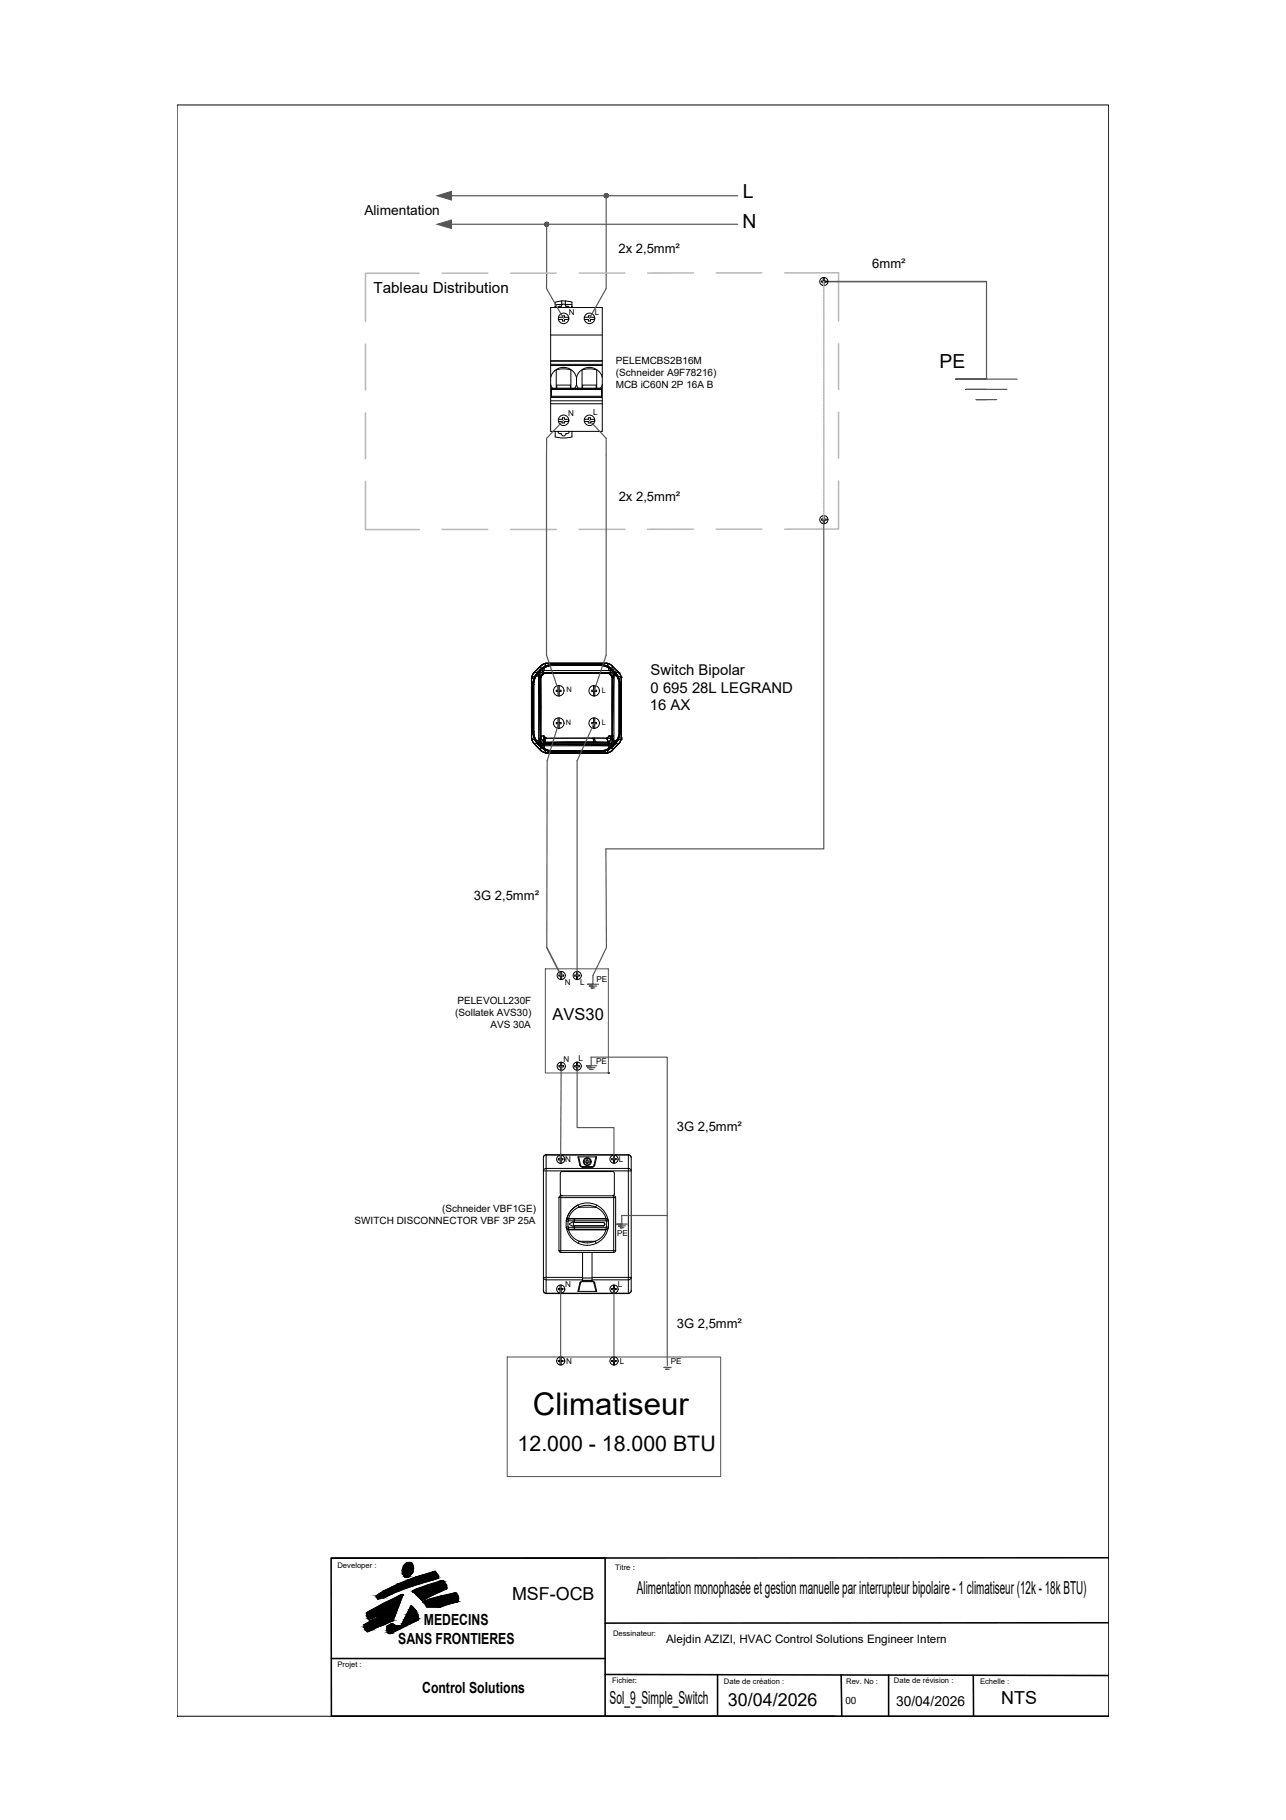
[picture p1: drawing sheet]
<svg xmlns="http://www.w3.org/2000/svg" width="210mm" height="297mm" viewBox="0 0 210 297" stroke-linecap="round" stroke-linejoin="round" font-family="sans-serif">
<!-- layer: 01_Puissance -->
<g fill="none" stroke="#545454" stroke-width=".19">
<path d="M73.7 31.9h46.7M73.7 36.6h46.7M89.2 36.6v10.5l2.8 4.9M98.9 31.9v15.2l-2.7 4.9M161 46v15.9h-5h10M92 68.6l-2.8 2.9v35.4l2 5.8M96.2 68.6l2.7 2.9v35.4l-1.9 5.8M161 63.5h-3.3h6.7M161 65.2h-1.7h3.4M134.5 84.8v53.7h-35.6l.1 16.2-2.2 4.5v1.4h-.9h1.8M91.2 118l-1.9 6.2-.1 30.5M97 118l-2.8 6.2v35"/>
<path d="M99.3 158.1v.1M91.6 174l-.1 15.2M94.2 174v10h6v5.2M96.5 174.3h-.6h1.2M96.5 174.5h-.3h.6M96.8 160.9h-.6h1.2M96.8 161.2h-.3h.6M97.4 173.9l-1.8 .1h.9v-1.5h12.4v50.4M99.3 175.1h.1M108.9 198.4h-7.4v1.4h-.9h1.8M91.5 210.4v11.7M100.2 210.4v11.7"/>
<path d="M101.8 200.4h-.6h.3M102.1 200.1h-1.2h.6M109 223.2h-.6h1.1M109.2 223.5h-.5h.3"/>
</g>
<g fill="#545454" stroke="#545454" stroke-width=".16">
<path d="M71.3 31.9l2.4-.7v1.4z"/>
<path d="M71.3 36.6l2.4-.7v1.4z"/>
<path d="M99 31.9h.3v-.1zM99.1 31.6l.2 .2-.3 .1zM99 31.6v.3l.1-.3z"/>
<path d="M98.8 31.6l.2 .3v-.3zM98.8 31.6l.2 .3-.4-.1zM98.6 31.8v.1h.4z"/>
<path d="M98.6 31.9v.2l.4-.2zM98.6 32.1l.4-.2-.2 .3zM99 31.9l-.2 .3 .2 .1z"/>
<path d="M99 31.9v.4l.1-.1zM99 31.9l.3 .2-.2 .1zM99 31.9l.3 .2v-.2z"/>
<path d="M89.2 36.6h.4l-.1-.2zM89.4 36.3l.1 .1-.3 .2zM89.2 36.3v.3l.2-.3z"/>
<path d="M89.1 36.3l.1 .3v-.3zM88.9 36.4l.2-.1 .1 .3zM88.9 36.4v.2h.3z"/>
<path d="M88.9 36.6v.2l.3-.2zM88.9 36.8l.3-.2-.1 .3zM89.2 36.6l-.1 .3 .1 .1z"/>
<path d="M89.2 36.6v.4l.2-.1zM89.2 36.6l.3 .2-.1 .1zM89.2 36.6l.3 .2 .1-.2z"/>
</g>
<!-- layer: 03_Symbole -->
<g fill="none" stroke="#000" stroke-width=".16">
<path d="M89.9 50.2h8.4v20.2h-8.4zM89.9 59.7h8.4M89.9 59.5h8.4M89.9 59h8.4M89.9 58.9h8.4M89.9 54.7h8.4M90.6 50v.2M90.6 50h.1M91.1 50.2l.1-.2h.4a.37 .37 0 0 1 .4-.4 .37 .37 0 0 1 .4 .4h.2l.3 .2M91.2 51.8h.6v-.3h.3v.3h.7M91.2 52.1h.6v.3h.3v-.3h.7M91.7 49.1v.6h-1.1"/>
<path d="M91.7 49.1l-1.1 .2v.7M91.7 49.1l1.7 .2M92.3 49.1v.6h1.1M93.4 49.3v.7M93.4 50h.1M93.4 50v.2M95.4 51.8h.6v-.3h.4v.3h.6M95.4 52.1h.6v.3h.4v-.3h.6M134.4 45.3v.6h-.3v.1h.3v.6M134.5 45.3v.6h.3v.1h-.3v.6M89.9 62.8l.3 .6M89.9 61.6a2.18 2.18 0 0 1 2.1-1.6 2.18 2.18 0 0 1 2.1 1.6"/>
<path d="M89.9 65.9h8.4M89.9 65.4h8.4M90 63.4h8.2v1.5h-8.2zM90 64.8h8.2M90 64.7h8.2M90 63.6h8.2M90 63.4h8.2M90.6 71.3l1.4 .2 1.4-.2M90.6 70.4v.9M90.8 63.4v-3a4.3 4.3 0 0 1 2.4 0v3M90.9 63.4v-.5h2.2v.5M91.1 70.4l.1 .3 .4 .1a.39 .39 0 0 0 .4 .3 .39 .39 0 0 0 .4-.3"/>
<path d="M91.2 68.8h.6v.2h.3v-.2h.7M91.2 68.4h.6v-.2h.3v.2h.7M92.9 70.4l-.1 .3-.4 .1M93.4 70.4v.9M94.1 62.8l.3 .6M94.1 61.6v1.2l-.3 .6M94.1 61.6a2.18 2.18 0 0 1 2.1-1.6 2.18 2.18 0 0 1 2.1 1.6M95 63.4v-3a4.3 4.3 0 0 1 2.4 0v3M95.1 63.4v-.5h2.2v.5M95.4 68.8h.6v.2h.4v-.2h.6M95.4 68.4h.6v-.2h.4v.2h.6M98.3 62.8l-.3 .6"/>
<path d="M134.4 84.1v.6h-.3v.2h.3v.6M134.5 84.1v.6h.3v.2h-.3v.6M86.7 110.7l.1 9.7zM86.7 110.7l.1 9.7M86.7 110.7v9.7M86.8 110.7h.1M86.8 110.5h.1M87 111.7h.1v7.7h-.1zM87 111.7h.1M87 111.7v7.7h.1M87 119.4a2.93 2.93 0 0 0 .8 2.1M87 111.7v7.7z"/>
<path d="M87 111.7v7.8zM87 111.7v7.8M87 119.4a2.85 2.85 0 0 0 .9 2.1M87 119.4a2.87 2.87 0 0 0 .9 2M87.1 119.4h.1M87.1 119.4l-.1 .1M87.1 119.4a2.85 2.85 0 0 0 .8 2M87.1 109.8l1.2-1.2zM87.1 119.4a2.78 2.78 0 0 0 .8 2M87.1 111.7h.1M87.1 111.7v7.7M87.1 109.8h.1"/>
<path d="M87.2 109.8l-.3 .5-.1 .4 .1-.5zM87.3 109.7l-.1 .1M87.3 109.7l.8 .3M87.8 109.7l.4-.4v.1l-.3 .3zM87.8 109.7l.4-.3zM87.8 109.7a2.93 2.93 0 0 0-.8 2M87.9 109.7a2.85 2.85 0 0 0-.9 2M87.9 109.7l.3-.3h.1l-.4 .4zM87.9 109.7a2.87 2.87 0 0 0-.9 2M87.9 109.7h.1M87.9 109.7a2.85 2.85 0 0 0-.8 2M87.9 109.8l.4 11.9-.4-.3z"/>
<path d="M87.9 109.8l.4 11.9-.1 .1M87.9 109.8h12.3M87.9 109.8a2.78 2.78 0 0 0-.8 1.9M88 110.3h.1M88 110.3v10.6M88 110.1h.1M88.1 109.5l.1-.1zM88.1 110l-.1 .3-1.2 .2M88.1 110.7v.1M88.1 110.6h.1M88.1 110.4v.2M88.1 110.3h.1"/>
<path d="M88.1 110.4h.1M88.2 110.4h-.1M88.2 110.4h.1M88.2 110.8h.1M88.2 110.7h.1M88.2 109.3v.1M88.2 109.3h.1M88.2 109.3l-.4 .4h.1M88.2 109.3l-.4 .4 .1 .1M88.2 110.3l-.1 .1M88.2 110.3h.1M88.2 110.8l-.1 5.1 .1 4.2"/>
<path d="M88.2 109.4h.1M88.2 109.4l-.3 .3M88.2 110.4v.1M88.2 110.5h.1M88.2 110.5v9.6M88.3 110.4v.1M88.3 109.4h.1M88.3 109.4l-.4 .4M88.3 110.4h.1M88.3 110.5v9.6M88.3 110.5h.1M88.3 108.6h.1"/>
<path d="M88.3 108.6l-1.2 1.2M88.5 109.5h.1M88.5 109.5l-.5 .6M88.7 109.8h.1M88.7 109.8l-.6 .6M88.7 109.8l-.5 .5M88.8 109.8h.1M88.8 109.8h10.6M88.8 109.8h10.6zM88.8 109.8h-.1M88.8 109.7h.1M88.8 109.9h.1"/>
<path d="M88.8 109.8v.1M88.8 109.9l-.5 .5M88.9 109.8h.1M88.9 109.8v.1M88.9 109.9l-.6 .5M88.9 109.8l-.1 .1M88.9 109.9h.1M88.9 109.8h10.4M88.9 109.9h2.1M88.9 109.8l2.1 .1M89.1 108.3l-.3 1.1-.2 .1-.4-.7-.9 .9M89.1 108.3h.1"/>
<path d="M89.1 108.3l-.3 1.1h10.6M89.2 108.3h9.8l.4 .1 .5 .2M89.2 108.3h9.7zM89.2 108.3l-.5 .1-.4 .2M89.2 108.3h9.7M89.3 108.3h-.5l-.4 .3M90.2 108.5h7.7zM90.2 108.5h7.7M90.2 108.5h.1M90.2 108.5a2.85 2.85 0 0 0-2 .8M90.2 108.5l7.7 .1zM90.2 108.5v.1h7.7"/>
<path d="M90.2 108.5h7.7v.1h-7.7zM90.2 108.5v.1M90.3 108.6a2.83 2.83 0 0 0-2 .8M90.3 108.5a2.93 2.93 0 0 0-2.1 .8M90.3 108.5a2.87 2.87 0 0 0-2.1 .9M90.3 108.6a2.78 2.78 0 0 0-2 .8M91 109.8v.1M91.1 111.9v.8h-.3v.1h.3v.8M91.1 117.2v.7h-.3v.2h.3v.8M91.3 111.9v.8h.3v.1h-.3v.8M91.3 117.2v.7h.3v.2h-.3v.8M96.9 111.9v.8h-.3v.1h.3v.8"/>
<path d="M96.9 117.2v.7h-.3v.2h.3v.8M97.1 111.9v.8h.3v.1h-.3v.8M97.1 117.2v.7h.3v.2h-.3v.8M97.9 108.5v.1a2.83 2.83 0 0 1 2 .8M97.9 108.5h.1M97.9 108.5v.1M97.9 108.6a2.78 2.78 0 0 1 2 .8M97.9 108.5a2.93 2.93 0 0 1 2.1 .8M97.9 108.5a3.1 3.1 0 0 1 2.4 1.2M98 108.5a2.85 2.85 0 0 1 2 .8M98.9 108.3h.1M98.9 108.3h.2"/>
<path d="M99.1 108.3h.1M99.3 109.9h-8.3M99.3 109.8l-8.3 .1M99.3 109.8h.1M99.3 109.8v.1M99.3 109.9h.1M99.3 109.8l.1 .1M99.3 109.9l.6 .5M99.4 109.9h-.1M99.4 109.9l.5 .5M99.4 109.8h.1M99.4 109.8v.1"/>
<path d="M99.4 109.7h.1M99.4 109.4h.1M99.5 109.8h-.1M99.5 109.8l.5 .5M99.6 109.5l.5 .6M99.6 109.5h.1M99.9 108.6l1.1 1.2zM99.9 108.6l1.1 1.2M99.9 108.6h.1M99.9 108.6l-.8-.3 .3 1.1M99.9 110.5h.1M99.9 109.4l.3 .4"/>
<path d="M99.9 109.4h.1l.3 .3-.1 .1zM99.9 110.4h.1M99.9 110.4v.1M99.9 110.5v9.6M99.9 109.4l.4 .3zM99.9 109.4h.1M100 110.4h-.1M100 110.5v9.6M100 109.4l.3 .3zM100 110.5h.1M100 110.4h.1M100 110.4v.1"/>
<path d="M100 110.3h.1M100 109.3h.1M100 109.3l-.1 .1M100 108.8l-.4 .7-.2-.1M100 110.3v.1M100 110.8h.1M100 110.7l-.1 9.4M100 110.4l.1 .2M100 110.6h.1M100.1 110.4h.1M100.1 110.6v.1M100.1 110.6h.1"/>
<path d="M100.1 110.7l-.1 .1M100.1 110.1h.1M100.1 110l.1 .3M100.2 110.3h.1M100.2 110.3v10.6M100.2 109.8l-.3 11.9M100.2 109.8a2.78 2.78 0 0 1 .9 1.9M100.3 109.7a2.83 2.83 0 0 1 .8 2M100.3 109.7h.1M100.3 109.7l-.1 .1M100.3 109.7a2.87 2.87 0 0 1 .8 2M100.3 109.7a2.85 2.85 0 0 1 .9 2"/>
<path d="M100.3 109.7l-.3-.4 .3 .4M100.3 109.7a2.93 2.93 0 0 1 .9 2M100.9 109.7l-.8 .3M101 109.8h.1M101 109.8l.4 .7M101 119.4h.1M101 111.7h.1v7.7h-.1zM101 109.8l.3 .4 .1 .5v-.2l-1.2-.3M101.1 119.4a2.78 2.78 0 0 1-.9 2M101.1 111.7v7.8zM101.1 111.7h.1M101.1 119.4a2.83 2.83 0 0 1-.8 2"/>
<path d="M101.1 119.4h.1M101.1 111.7h.1v7.7h-.1zM101.1 119.4v.1M101.1 119.4a2.87 2.87 0 0 1-.8 2M101.1 111.7l.1 7.7zM101.1 111.7v7.8M101.2 119.4a2.85 2.85 0 0 1-.9 2.1M101.2 119.4h.1M101.2 111.7v7.7zM101.2 119.4a2.93 2.93 0 0 1-.9 2.1M101.2 111.7h-.2v7.7M101.4 110.7v9.7z"/>
<path d="M101.4 110.5h.1M101.4 110.7v9.7M101.4 110.7h.1M86.7 120.4h.1M86.8 120.6h.1M86.8 120.4v.2M86.8 120.4l.1 .5 .2 .4M86.8 120.6l1.2 .3M86.8 120.6l.4 .7M87.1 121.3l1.2 1.2zM87.2 121.3h.1M87.2 121.3l1.1 1.2"/>
<path d="M87.2 121.3l.1 .2M87.3 121.5l.9 .9M87.8 121.5h.1M87.8 121.5l.4 .3zM87.8 121.5l.4 .3M87.9 121.5h.1M87.9 121.5h-.1M87.9 121.5l.3 .3zM87.9 121.4l-.1 .1M87.9 121.4l.3 .4-.4-.3zM87.9 121.4h.1M87.9 121.4v.1"/>
<path d="M87.9 121.4h12.3l-.3 .3zM87.9 121.4l.4 .3-.1 .1-.3-.3zM87.9 121.4h12.3l.1 .1M88 120.9h.1M88 120.9v.2M88 121.1h.1M88 121.1l.5 .5M88 121.1l-.7 .4M88.1 121.6l.1 .2zM88.1 120.7v.1M88.1 120.9h.1M88.1 120.8v.1"/>
<path d="M88.1 120.6h.1M88.1 120.6v.1M88.1 120.9v.1M88.1 120.9l.6 .6M88.2 120.8h-.1M88.2 121.8h.1M88.2 120.9l.5 .6M88.2 121.8a2.93 2.93 0 0 0 2.1 .9M88.2 120.9h.1M88.2 122.4l.1 .1M88.2 120.7h.1M88.2 120.8v.1"/>
<path d="M88.2 121.8a2.85 2.85 0 0 0 2 .8M88.2 120.7v.1M88.2 121.8a2.99 2.99 0 0 0 2.1 .8 2.87 2.87 0 0 1-2.1-.8M88.2 120.1h.1M88.2 120.1v.3M88.2 120.1l-.1 .5M88.2 120.5h.1M88.2 120.5v.1M88.2 120.1l.1 .4M88.3 120.1h.1M88.3 120.5l-.1 .1M88.3 120.6h.1"/>
<path d="M88.3 121.8a2.83 2.83 0 0 0 2 .8M88.3 120.1h-.1M88.3 120.6l-.1 .1M88.3 120.1v.4M88.3 120.6l.5 .6M88.3 121.7a2.78 2.78 0 0 0 2 .8M88.3 120.5v.1M88.3 120.6l.6 .6M88.3 122.5l.4 .3 .5 .1M88.3 122.5h.1M88.4 122.5l.7 .4M88.5 121.6h.1"/>
<path d="M88.7 121.5h.1M88.7 120.1l.2 1-.1-1M88.7 120.1l.2 1M88.7 120.1h-.4M88.8 120.1h.1M88.7 121.4v.1M88.8 121.7h.1M88.8 121.7h10.6M88.8 120.1l.1 1 .2-.6M88.8 120.1l.3 .4M88.8 120.1l.3 .3M88.8 121.7l-.2-.1-.4 .8"/>
<path d="M88.8 121.7l.2 1.2M88.8 121.3l-.1 .1M88.8 121.5h10.6zM88.8 121.5h10.6M88.8 121.5h.1M88.8 121.2v.1M88.8 121.1h.1M88.8 121.2h.1M88.9 121.3l-.1 .2M88.9 121.1l-.1 .1M88.9 121.1v.1M88.9 121.1h.1"/>
<path d="M88.9 121.2v.1M89 122.9h.1M89.1 122.9h.2M89.1 120.5l-.2 .6 .2-.6h7.7M89.1 120.5h.1M89.1 120.5h7.7l.1 .6h-8zM89.2 122.9h9.7zM89.2 122.9h9.7M89.2 122.9h.1M90.2 122.6h7.7zM90.2 122.6h7.7v.1h-7.7zM90.2 122.6h.1"/>
<path d="M90.2 122.6v.1M90.2 122.5h.1M90.2 122.5v.1M90.2 122.5h7.7v.1h-7.7zM90.2 122.7h.1M90.2 122.6l7.7 .1zM90.2 122.7h7.7zM90.2 122.5h7.7M96.8 120.5h2.2M96.8 120.5l.1 .6M96.8 120.4l2.3 .1M96.9 121.1h-8"/>
<path d="M97 121.1h.2M97.2 121.2h-8.3M97.2 121.2h2.1M97.2 121.1h2.1M97.2 121.1h.1M97.9 122.6h-7.7M99 120.5l.3 .6h-2.1l-.2-.6 .2 .6M99.1 120.5l.8 .1-.9-.1M99.1 120.5l.8 .1M99.1 120.5h.1M99.1 122.9h.1M99.1 122.9h-.2"/>
<path d="M99.3 121.1h.1M99.3 121.2l.1 .3M99.3 121.1v.1M99.3 121.1l-.3-.6 .3 .6M99.3 121.2h.1M99.4 121.2h.1M99.4 121.2v.2M99.4 121.5h.1M99.4 121.7h.1M99.4 120.1l.5 .4-.5-.4M99.4 120.1l.5 .4M99.4 121.7l-.2 1.2 .7-.4"/>
<path d="M99.4 120.1l-.3 .4M99.4 120.1h.1M99.4 121.4v.1M99.5 121.5h.1M99.5 120.1h-.1M99.5 121.5h-.1M99.5 120.1h.4M99.5 121.7h-.1M99.6 121.6h.1M99.6 121.6l-.1 .1M99.6 121.6l.4 .8M99.9 122.5h.1"/>
<path d="M99.9 122.5l-.5 .3-.4 .1M99.9 120.6l-.9-.1 .3 .6M99.9 120.6l-.6 .5M99.9 120.6h.1M99.9 121.7h.1M99.9 121.7l.1 .1M99.9 121.7l.3-.3 .1 .1-.3 .3zM99.9 120.5h.1M99.9 120.1h.1M99.9 121.7a2.78 2.78 0 0 1-2 .8M99.9 120.6l-.5 .6M99.9 120.6v.1"/>
<path d="M99.9 120.1v.4v-.4M99.9 120.5v.1M99.9 121.8a2.83 2.83 0 0 1-2 .8M99.9 121.8h.1M99.9 120.1h.1v.3M99.9 120.1l.1 .3M99.9 120.1l.2 .5M100 120.5v.1M100 121.8h.1M100 121.8l.3-.3zM100 120.1h.1M100 121.8a2.87 2.87 0 0 1-2.1 .8"/>
<path d="M100 120.6v.1M100 121.8a2.85 2.85 0 0 1-2 .8M100 122.4l1-1.1-1.1 1.2zM100 120.7h.1M100 120.9h.1M100 120.8v.1M100 120.7v.1M100 120.8h.1M100 121.8a2.93 2.93 0 0 1-2.1 .9v-.2M100 120.9v.1M100 120.8l-.5 .7M100.1 120.6v.1"/>
<path d="M100.1 120.6h.1M100.1 120.9l-.7 .6M100.1 120.7l-.1 .1M100.1 120.9h-.1M100.1 121.6l.2-.1-.3 .3zM100.1 121.6l.2-.2v.1l-.3 .3zM100.1 121.6l-.2 .2zM100.1 121.1h.1M100.1 121.1l-.5 .5M100.1 121.1l.8 .4M100.2 120.9h.1M100.2 120.9l-.1 .2"/>
<path d="M100.3 121.4h.1M100.3 121.4v.1l-.3 .3M100.3 121.4l-.3 .4M100.3 121.5h.1M100.3 121.5l-.3 .3M100.9 121.5l-1 1M101 121.3l-.1 .2M101 121.3h.1M101 121.3l-1.1 1.2M101.4 120.6l-.4 .7M101.4 120.6h.1M101.4 120.4h.1"/>
<path d="M101.4 120.6l-1.2 .3M101.4 120.4l-.1 .5-.3 .4M101.4 120.4v.2M91.5 158.6v.5h-.3v.2h.3v.6M91.7 158.6v.5h.3v.2h-.3v.6M94.1 158.6v.5h-.3v.2h.3v.6M94.3 158.6v.5h.3v.2h-.3v.6M91.5 173.4v.5h-.3v.2h.3v.6M91.7 173.4v.5h.3v.2h-.3v.6M94.1 173.4v.5h-.3v.2h.3v.6M94.3 173.4v.5h.3v.2h-.3v.6M88.7 188.9v21.9l.4 .3h13.5a.44 .44 0 0 0 .4-.4v-21.8"/>
<path d="M88.7 188.9l.1-.3 .3-.1h13.5a.44 .44 0 0 1 .4 .4M88.8 190.8l.3-.1h13.5a.44 .44 0 0 1 .4 .4h-14.3zM89.1 188.5h13.5v22.6h-13.5zM89.2 188.5l-.4 .2-.1 .2M91.2 195.5h9.3M91.2 195.5v8.6M91.4 188.5v.6h-.3v.2h.3v.6M91.4 191.5v3.3M91.5 194.8l.3 .3M91.5 195.1l-.3 .3M91.6 188.5v.6h.3v.2h-.3v.6M91.8 191.2h8.2"/>
<path d="M91.8 191.2l-.3 .3M92.4 199.3h.1M92.4 199.2v.1M92.7 199.3v1M92.8 199v.2h.9M92.8 199h6.1M92.8 199.2l-.4 .1M92.8 198.9l-.3 .2-.1 .2M92.8 198.9h6.1M92.8 198.9v.1M92.8 198.8l-.4 .4M93 199.7v.2l.5 .2"/>
<path d="M93.6 199.5v.6M93.6 199.5l-.1-.1-.5 .3M93.7 199v.5h4.7a.26 .26 0 0 1 .3 .3 .26 .26 0 0 1-.3 .3M93.8 199v.5h4.6a.29 .29 0 0 1 .3 .3 .29 .29 0 0 1-.3 .3M93.8 199.2h5.1M94.5 188.8l.2 1.3-.1 .1-.3-1.4h3.1l-.3 1.4M94.5 197l-.2-.3a3.5 3.5 0 0 0-1.9 2.5M94.5 197a2.73 2.73 0 0 0-1.7 1.9M94.5 197h2.7M94.5 197a3.1 3.1 0 0 1 2.7 0M94.7 190.2l.2 .3h.2M94.8 190.1l.3 .3"/>
<path d="M95.3 189.7h.5v.2M95.8 189.9h.2M96 189.3h-.2v.2h-.5M96 189.3v.2h.4M96.4 189.7h-.4v.2M96.6 190.4h-1.5v.1h1.5M96.6 190.4v.1M97 190.1l-.4 .3M97.1 190.2l-.3 .3h-.2M97.2 197a2.73 2.73 0 0 1 1.7 1.9M97.3 188.8l-.3 1.3 .1 .1M97.4 196.7l-.2 .3"/>
<path d="M98.9 198.9v.1M98.9 198.8l.4 .4M98.9 199v.2M98.9 198.9l.2 .1 .2 .3M98.9 199.2l.4 .1M99 199.3v1M99.3 199.2v.1M100 191.2l.2 .1 .1 .2v3.3l-.3 .3M100.1 188.5v.6h-.3v.2h.3v.6M100.2 195.1l.3 .3M100.3 188.5v.6h.3v.2h-.3v.6M100.5 195.5v8.6"/>
<path d="M102.6 188.5h.2l.2 .4M88.7 210.6l.2 .4 .3 .1M91.2 204.1l.3 .3M91.2 204.1h9.3M91.4 209.7v.6h-.3v.2h.3v.6M91.5 204.4v-9.2h8.7v9.2M91.5 204.4h8.7M91.6 209.7v.6h.3v.2h-.3v.6M92.4 200.3h.4M92.4 200.3h.1M92.4 200.3l.1 .2 .3 .1M92.4 200.4l.4 .3"/>
<path d="M92.8 200.6h6.1v.1h-6.1M92.8 200.6v.1M92.8 200.7a2.73 2.73 0 0 0 1.8 1.9l-.2 .3M93.6 200l-.1 .1M93.7 200.3h-.9v.3M93.8 200.3h5.1M93.8 200.1v.5M94.6 202.6h2.6M94.6 202.6a3.1 3.1 0 0 0 2.6 0M94.7 209.4l-.2 1.4M95.1 208.5h-6.4l.1 .3 .3 .1h6M95.1 204.4v4.6h1.5v-4.6"/>
<path d="M95.1 208.6h1.5M95.1 209l-.2 .1-.2 .3M95.1 209.2l-.3 .2M95.9 203.2l-.1 .1M95.9 203.2a3.5 3.5 0 0 0 3.1-4.9 3.5 3.5 0 0 0-5.9-.6 3.5 3.5 0 0 0 2 5.5h.7M96.6 208.5h6.4a.44 .44 0 0 1-.4 .4h-6M96.6 209h-1.5v.2h1.5M96.6 209v.2M96.6 209l.2 .1 .3 .3M96.6 209.2l.4 .2M97.1 209.4l.3 1.4h-3.1l.3-1.4h.1M97.1 209.4h-.1l.3 1.4"/>
<path d="M98.4 200.1h-4.7v.5M99 200.2l.3 .1M99 200.2l-.1 .1M99.3 200.4l-.4 .3a2.75 2.75 0 0 1-1.7 1.9l.1 .3M99.3 200.3l-.1 .2-.3 .1v-.3M100.1 209.7v.6h-.3v.2h.3v.6M100.3 209.7v.6h.3v.2h-.3v.6M100.5 204.1l-.3 .3M103 210.6l-.2 .4-.2 .1M91.4 221.5v.5h-.3v.2h.3v.6M91.6 221.5v.5h.3v.2h-.3v.6M100.1 221.5v.5h-.3v.2h.3v.6"/>
<path d="M100.3 221.5v.5h.3v.2h-.3v.6"/>
<circle cx="92" cy="52" r=".86"/>
<circle cx="96.2" cy="52" r=".86"/>
<circle cx="134.5" cy="45.9" r=".67"/>
<circle cx="92" cy="68.6" r=".86"/>
<circle cx="96.2" cy="68.6" r=".86"/>
<circle cx="134.5" cy="84.8" r=".67"/>
<circle cx="91.2" cy="118" r=".86"/>
<circle cx="91.2" cy="112.7" r=".86"/>
<circle cx="97" cy="112.7" r=".86"/>
<circle cx="97" cy="118" r=".86"/>
<circle cx="91.6" cy="159.2" r=".67"/>
<circle cx="94.2" cy="159.2" r=".67"/>
<circle cx="91.6" cy="174" r=".67"/>
<circle cx="94.2" cy="174" r=".67"/>
<circle cx="91.5" cy="189.2" r=".67"/>
<circle cx="95.9" cy="189.6" r=".54"/>
<circle cx="95.9" cy="189.6" r=".65"/>
<circle cx="100.2" cy="189.2" r=".67"/>
<circle cx="91.5" cy="210.4" r=".67"/>
<circle cx="100.2" cy="210.4" r=".67"/>
<circle cx="91.5" cy="222.1" r=".67"/>
<circle cx="100.2" cy="222.1" r=".67"/>
</g>
<path d="M89 158.1h10.3v17h-10.3zM82.8 221.5h34.8v19.5h-34.8z" fill="none" stroke="#545454" stroke-width=".16"/>
<!-- layer: 04_Texte -->
<g fill="none" stroke="#000" stroke-width=".25">
<path d="M99.3 175.1h.1M54.1 254.3h44.7v25.8M66.3 255.1a1.56 1.56 0 0 0-.3 2.2l.4 .1a1.44 1.44 0 0 0 1-2M67.4 259.6l2.5-.9 2.5-.7a1.34 1.34 0 0 1 .5 1.3l-4 1.9-1.3-1.3-.2-.1zM180.9 254.2l-126.9 .1 .1 25.8h126.8M54.1 270.7h44.7M59.8 263.2l2.8-1.5 3.2-1.4-1.7 4.2-2 .9M61.7 260.2a34.3 34.3 0 0 1 9.3-3.7l.5 .6v.5l-1 .3a39.5 39.5 0 0 0-7.9 2.9h-.4M63.2 265.4l.8-.4a1.73 1.73 0 0 0 1.5 .4l1.6-3.3a3 3 0 0 1 1.2 2l-.1 .3-4.5 2.2h-.2a.99 .99 0 0 1-.3-1.2zM69.1 261.5a16.3 16.3 0 0 1 5.4-1.5l.3 .9-.1 .5-2.8 .9h-2.2zM98.8 273.3l82.1 .2M117.1 273.3v6.8"/>
<path d="M137.3 273.4l.1 6.7M145 273.4v6.7M158.9 273.4v6.7M180.9 264.8l-82.1 .1M54.1 280.1h82.1"/>
</g>
<!-- layer: trait fin -->
<g fill="none" stroke="#bababa" stroke-width=".25">
<path d="M59.7 56.2v7.5M68.4 44.6h-8.7v7.9M72.2 44.6h7.4M83.3 44.6h7.5M94.5 44.6h7.5M113.2 44.5l-7.5 .1M116.9 44.5h7.5M128.1 44.5h8.8v7.9M136.9 56.1v7.5M59.7 78.6v7.8h8.7M59.7 67.4v7.5M136.9 78.5v7.8l-8.8 .1"/>
<path d="M136.9 67.3v7.5M72.2 86.4h7.4M83.3 86.4h7.5M94.5 86.4h7.5M113.2 86.4h-7.5M116.9 86.4h7.5"/>
</g>
<!-- layer: 01_Puissance -->
<path d="M134.5 46h26.5M89.2 154.7l2.4 4.5" fill="none" stroke="#545454" stroke-width=".25"/>
<!-- layer: Layer1 -->
<g fill="none" stroke="#bababa" stroke-width=".25">
<path d="M134.5 46v.2M134.5 46.3v.3M134.5 46.7v.3M134.5 47.2v.3M134.5 47.6v.3M134.5 48.1v.3M134.5 48.5v.3M134.5 48.9v.3M134.5 49.4v.3M134.5 49.8v.3M134.5 50.3v.3M134.5 50.7v.3"/>
<path d="M134.5 51.1v.3M134.5 51.6v.3M134.5 52v.3M134.5 52.5v.3M134.5 52.9v.3M134.5 53.3v.3M134.5 53.8v.3M134.5 54.2v.3M134.5 54.7v.3M134.5 55.1v.3M134.5 55.5v.3M134.5 56v.3"/>
<path d="M134.5 56.4v.3M134.5 56.9v.3M134.5 57.3v.3M134.5 57.7v.3M134.5 58.2v.3M134.5 58.6v.3M134.5 59.1v.3M134.5 59.5v.3M134.5 60v.2M134.5 60.4v.3M134.5 60.8v.3M134.5 61.3v.3"/>
<path d="M134.5 61.7v.3M134.5 62.2v.2M134.5 62.6v.3M134.5 63v.3M134.5 63.5v.3M134.5 63.9v.3M134.5 64.4v.3M134.5 64.8v.3M134.5 65.2v.3M134.5 65.7v.3M134.5 66.1v.3M134.5 66.6v.3"/>
<path d="M134.5 67v.3M134.5 67.4v.3M134.5 67.9v.3M134.5 68.3v.3M134.5 68.8v.3M134.5 69.2v.3M134.5 69.6v.3M134.5 70.1v.3M134.5 70.5v.3M134.5 71v.3M134.5 71.4v.3M134.5 71.8v.3"/>
<path d="M134.5 72.3v.3M134.5 72.7v.3M134.5 73.2v.3M134.5 73.6v.3M134.5 74v.3M134.5 74.5v.3M134.5 74.9v.3M134.5 75.4v.3M134.5 75.8v.3M134.5 76.2v.3M134.5 76.7v.3M134.5 77.1v.3"/>
<path d="M134.5 77.6v.3M134.5 78v.3M134.5 78.5v.2M134.5 78.9v.3M134.5 79.3v.3M134.5 79.8v.3M134.5 80.2v.3M134.5 80.7v.2M134.5 81.1v.3M134.5 81.5v.3M134.5 82v.3M134.5 82.4v.3"/>
<path d="M134.5 82.9v.2M134.5 83.3v.3M134.5 83.7v.3M134.5 84.2v.3M134.5 84.6v.2"/>
</g>
<!-- layer: 04_Texte -->
<g fill="#000" stroke="#000" stroke-width=".16">
<path d="M66 257.3h.7zM66.5 255h.5zM70.7 256.5h.3h.1zM72.1 258h.3zM59.7 266.1h.8l-.5 .3zM59.9 263.8h1.6l-.9 .4zM61.6 260.9h.3l-.2 .1zM62.2 260.8h.4zM63.3 266.5h.7l-.2 .1zM65.7 260.3h.1zM67.1 262.1l.2 .1h-.3zM68.1 260.4h2.4l-1.3 .6z"/>
<path d="M74.2 260h.3z"/>
<path d="M62.6 259.7l1.1 .5 1.2-.5zM61.7 260.2l.9-.5 1.1 .5z"/>
<path d="M62.7 259.6l2.2 .1 .2-.1zM62.6 259.7l.1-.1 2.2 .1z"/>
<path d="M66 257.3h.7zM66.1 257.3h.6l-.3 .1z"/>
<path d="M64.2 258.9l.9 .7 1.9-.7zM62.7 259.6l1.5-.7 .9 .7z"/>
<path d="M66.5 255h.6zM66.5 255h.6z"/>
<path d="M66.5 255l.6 .1zM66.3 255.1l.2-.1 .6 .1z"/>
<path d="M65.8 256.9l.9 .4 .4-.4zM65.8 256.9l.9 .4h-.7z"/>
<path d="M66.3 255.1l1 .2-.2-.2zM66.2 255.3l.1-.2 1 .2z"/>
<path d="M65.7 256.8l1.4 .1 .2-.1zM65.7 256.8l1.4 .1h-1.3z"/>
<path d="M66.2 255.3l1.2 .1-.1-.1zM66.2 255.3l1.2 .1h-1.4z"/>
<path d="M66 255.4l1.4 .1zM65.9 255.5h1.5z"/>
<path d="M65.7 256.6l1.6 .2 .1-.2zM65.7 256.6l1.6 .2h-1.6z"/>
<path d="M65.9 255.5l1.5 .2v-.2zM65.9 255.5l1.5 .2h-1.5z"/>
<path d="M65.7 256.5h1.7zM65.7 256.5l1.7 .1z"/>
<path d="M65.9 255.7l1.6 .2-.1-.2zM65.9 255.7l1.6 .2h-1.7z"/>
<path d="M65.7 256.3l1.7 .2v-.2zM65.7 256.3l1.7 .2h-1.7z"/>
<path d="M65.8 255.9l1.6 .4 .1-.4zM65.8 255.9l1.6 .4h-1.7z"/>
<path d="M65.1 258.5l1.9 .4 1.5-.4zM64.2 258.9l.9-.4 1.9 .4z"/>
<path d="M65.2 258.5h3.3zM65.1 258.5h3.4z"/>
<path d="M66.7 257.9l1.8 .6 2-.6zM65.2 258.5l1.5-.6 1.8 .6z"/>
<path d="M66.8 257.8h3.9zM66.7 257.9h3.8z"/>
<path d="M70.7 256.5l.8 .6-.4-.6zM68.8 257.1l1.9-.6 .8 .6z"/>
<path d="M68.8 257.1l2.7 .3v-.3zM67.8 257.4l1-.3 2.7 .3z"/>
<path d="M67.8 257.4l3.7 .2v-.2zM67.4 257.6l.4-.2 3.7 .2z"/>
<path d="M67.4 257.6l3.3 .2 .8-.2zM66.8 257.8l.6-.2 3.3 .2z"/>
<path d="M67.6 259.9l2.9 .5 1-.5zM67.6 259.9l2.9 .5h-2.4z"/>
<path d="M67.5 259.9h4.1zM67.5 259.9h4z"/>
<path d="M67.4 259.8l4.2 .1 .1-.1zM67.4 259.8l4.2 .1z"/>
<path d="M67.4 259.6l4.3 .2 .4-.2zM67.4 259.6l4.3 .2h-4.3z"/>
<path d="M72.1 258l.3 .1zM71.9 258.1l.2-.1 .3 .1z"/>
<path d="M71.9 258.1l.9 .5-.4-.5zM70 258.6l1.9-.5 .9 .5z"/>
<path d="M68 259.3l4.1 .3 .7-.3zM67.4 259.6l.6-.3 4.1 .3z"/>
<path d="M70 258.6l2.8 .1zM69.9 258.7h2.9z"/>
<path d="M69.9 258.7l3 .4-.1-.4zM68.7 259.1l1.2-.4 3 .4z"/>
<path d="M68.1 259.3h4.8zM68 259.3h4.8z"/>
<path d="M68.7 259.1l4.2 .2v-.2zM68.1 259.3l.6-.2 4.2 .2z"/>
<path d="M59.9 263.8l.1 .4h.6zM60 264.2h.6l-.4 .1z"/>
<path d="M59.5 266l1 .1 .3-.1zM59.5 266l1 .1h-.8z"/>
<path d="M59.4 265.6l1.4 .4 .9-.4zM59.4 265.6l1.4 .4h-1.3z"/>
<path d="M59.8 263.7h2.1zM59.8 263.7l1.7 .1z"/>
<path d="M59.4 265.4l2.3 .2 .4-.2zM59.4 265.4l2.3 .2h-2.3z"/>
<path d="M61.5 260.8l.4 .1 .3-.1zM61.5 260.8l.4 .1h-.3z"/>
<path d="M61.5 260.8h.7zM61.5 260.8h.7z"/>
<path d="M59.4 265.2l2.7 .2 .5-.2zM59.4 265.2l2.7 .2h-2.7z"/>
<path d="M61.4 260.5l1.2 .3 .6-.3zM61.4 260.5l1.2 .3h-1.1z"/>
<path d="M63.3 266.5l.2 .1h.3zM63.5 266.6h.3z"/>
<path d="M61.7 260.3l1.5 .2 .4-.2zM61.4 260.5l.3-.2 1.5 .2z"/>
<path d="M61.7 260.2h2zM61.7 260.3h1.9z"/>
<path d="M64 265l.5 .3zM63.4 265.3l.6-.3 .5 .3z"/>
<path d="M60.5 264.5l2.1 .7 1.5-.7zM59.4 265.2l1.1-.7 2.1 .7z"/>
<path d="M60.7 264.4l3.4 .1 .1-.1zM60.5 264.5l.2-.1 3.4 .1z"/>
<path d="M61.8 263.9l2.4 .5 .2-.5zM60.7 264.4l1.1-.5 2.4 .5z"/>
<path d="M61.9 263.8l2.5 .1v-.1zM61.8 263.9l.1-.1 2.5 .1z"/>
<path d="M61.9 263.7h2.5zM61.9 263.7l2.5 .1z"/>
<path d="M59.8 263.7h4.7zM59.8 263.7h4.6z"/>
<path d="M63.4 265.3l1.4 .1zM63.3 265.4l.1-.1 1.4 .1z"/>
<path d="M59.8 263.2l4.7 .5 .2-.5zM59.8 263.2l4.7 .5h-4.7z"/>
<path d="M63.2 266.1l.8 .4 .7-.4zM63.2 266.1l.8 .4h-.7z"/>
<path d="M63.3 265.4h1.6zM63.2 265.4h1.7z"/>
<path d="M63.1 265.9l1.6 .2 .4-.2zM63.1 265.9l1.6 .2h-1.5z"/>
<path d="M62.6 261.7l2.1 1.5 .5-1.5zM59.8 263.2l2.8-1.5 2.1 1.5z"/>
<path d="M63.1 265.8h2.2zM63.1 265.8l2 .1z"/>
<path d="M63.1 265.6l2.2 .2 .4-.2zM63.1 265.6l2.2 .2h-2.2z"/>
<path d="M65.3 260.4l-.1 1.3 .5-1.3zM62.6 261.7l2.7-1.3-.1 1.3z"/>
<path d="M65.7 260.3h.1zM65.6 260.3h.2z"/>
<path d="M65.6 260.3l.1 .1 .1-.1zM65.3 260.4l.3-.1 .1 .1z"/>
<path d="M63.2 265.4l2.5 .2 .4-.2zM63.2 265.4l2.5 .2h-2.6z"/>
<path d="M63.2 265.4h2.9zM63.2 265.4h2.9z"/>
<path d="M65 265.4h1.2zM64.9 265.4h1.2z"/>
<path d="M65.5 265.4h.7zM65 265.4h1.2z"/>
<path d="M65.6 265l.6 .4 .7-.4zM65.6 265l.6 .4h-.7z"/>
<path d="M67 262.2l.8 .6-.5-.6zM67 262.2l.8 .6h-1.1z"/>
<path d="M66.7 262.8l1.5 .7-.4-.7zM66.7 262.8l1.5 .7h-1.8z"/>
<path d="M68.1 260.4l.6 .6h.5zM68.7 261h.5l-.3 .2z"/>
<path d="M66.4 263.5l1.9 .6-.1-.6zM66.4 263.5l1.9 .6h-2.2z"/>
<path d="M65.9 264.4l1 .6 1.3-.6zM65.9 264.4l1 .6h-1.3z"/>
<path d="M66.1 264.1l2.1 .3 .1-.3zM66.1 264.1l2.1 .3h-2.3z"/>
<path d="M69.5 261.9l2.4 .4 1.1-.4zM69.5 261.9l2.4 .4h-2.2z"/>
<path d="M69.4 261.8h3.7zM69.4 261.8l3.6 .1z"/>
<path d="M69.2 261.6l3.9 .2 1-.2zM69.2 261.6l3.9 .2h-3.7z"/>
<path d="M74.2 260l.5 .5-.2-.5zM72 260.5l2.2-.5 .5 .5z"/>
<path d="M69.1 261.5l5 .1 .4-.1zM69.1 261.5l5 .1h-4.9z"/>
<path d="M72 260.5h2.7zM71.9 260.5h2.8z"/>
<path d="M71.9 260.5l2.9 .4-.1-.4zM70.6 260.9l1.3-.4 2.9 .4z"/>
<path d="M69.1 261.4h5.6zM69.1 261.4l5.4 .1h-5.4z"/>
<path d="M69.3 261.3l5.4 .1 .1-.1zM69.1 261.4l.2-.1 5.4 .1z"/>
<path d="M70.4 260.9l4.4 .4v-.4zM69.3 261.3l1.1-.4 4.4 .4z"/>
<path d="M70.6 260.9h4.2zM70.4 260.9h4.4z"/>
</g>
<path d="M28.9 17.1h152.1v263h-152.1z" fill="none" stroke="#000" stroke-width=".16"/>
<text font-size="5.1" x="87" y="231">Climatiseur</text>
<text font-size="3.5" x="84.5" y="236.8">12.000 - 18.000 BTU</text>
<g font-size="3.2">
<text x="121.2" y="32.4">L</text>
<text x="121.2" y="37.2">N</text>
<text x="153.3" y="60.1">PE</text>
</g>
<g font-size="2.9">
<text x="83.6" y="261.1">MSF-OCB</text>
<text x="104" y="260.1">Alimentation monophasée et gestion manuelle par interrupteur bipolaire - 1 climatiseur (12k - 18k BTU)</text>
<text x="99.5" y="278.1">Sol_9_Simple_Switch</text>
<text x="118.8" y="278.5">30/04/2026</text>
<text x="163.4" y="278.2">NTS</text>
</g>
<text font-size="2.7" x="90.2" y="166.5">AVS30</text>
<g font-size="2.5">
<text x="60.9" y="47.8">Tableau Distribution</text>
<text x="65" y="268.3">SANS FRONTIERES</text>
<text x="69.2" y="265.2">MEDECINS</text>
<text x="68.9" y="276.4">Control Solutions</text>
</g>
<g font-size="2.4">
<text x="106.2" y="110.1">Switch Bipolar</text>
<text x="106.2" y="113">0 695 28L LEGRAND</text>
<text x="106.1" y="116">16 AX</text>
</g>
<text font-size="2.3" x="146.3" y="278.4">30/04/2026</text>
<text font-size="2.2" x="59.5" y="35.1">Alimentation</text>
<g font-size="2.1">
<text x="101" y="41.3">2x 2,5mm²</text>
<text x="142.4" y="43.8">6mm²</text>
<text x="101" y="81.8">2x 2,5mm²</text>
<text x="77.4" y="146.9">3G 2,5mm²</text>
<text x="110.5" y="184.6">3G 2,5mm²</text>
<text x="110.5" y="216.7">3G 2,5mm²</text>
</g>
<text font-size="1.9" x="108.7" y="268.2">Alejdin AZIZI, HVAC Control Solutions Engineer Intern</text>
<g font-size="1.6">
<text x="100.5" y="59.3">PELEMCBS2B16M</text>
<text x="100.5" y="63.3">MCB iC60N 2P 16A B</text>
<text x="100.5" y="61.3">(Schneider A9F78216)</text>
<text x="74.3" y="165.8">(Sollatek AVS30)</text>
<text x="74.7" y="163.8">PELEVOLL230F</text>
<text x="80" y="167.8">AVS 30A</text>
<text x="72.2" y="197.8">(Schneider VBF1GE)</text>
<text x="57.9" y="199.8">SWITCH DISCONNECTOR VBF 3P 25A</text>
<text x="138" y="278.1">00</text>
</g>
<g font-size="1.3">
<text x="92.9" y="51.4">N</text>
<text x="97.1" y="51.4">L</text>
<text x="92.8" y="67.9">N</text>
<text x="96.8" y="67.8">L</text>
<text x="92.2" y="160.7">N</text>
<text x="94.7" y="160.8">L</text>
<text x="97.4" y="160.2">PE</text>
<text x="92" y="173.3">N</text>
<text x="94.4" y="173.2">L</text>
<text x="97.3" y="173.7">PE</text>
<text x="92.3" y="189.6">N</text>
<text x="101" y="189.7">L</text>
<text x="100.7" y="201.7">PE</text>
<text x="92.2" y="210.1">N</text>
<text x="100.9" y="210">L</text>
<text x="92.4" y="222.6">N</text>
<text x="101.2" y="222.6">L</text>
<text x="109.5" y="222.7">PE</text>
</g>
<g font-size="1.2">
<text x="92.4" y="113">N</text>
<text x="98.2" y="113.1">L</text>
<text x="92.4" y="118.3">N</text>
<text x="98.2" y="118.3">L</text>
<text x="55.1" y="255.8">Developer :</text>
<text x="100.4" y="256.2">Titre :</text>
<text x="100.1" y="267">Dessinateur:</text>
<text x="55.1" y="272.1">Projet :</text>
<text x="99.9" y="274.6">Fichier:</text>
<text x="118.2" y="274.9">Date de création :</text>
<text x="138.1" y="274.8">Rev. No :</text>
<text x="145.9" y="274.7">Date de révision :</text>
<text x="160" y="274.9">Echelle :</text>
</g>
</svg>
